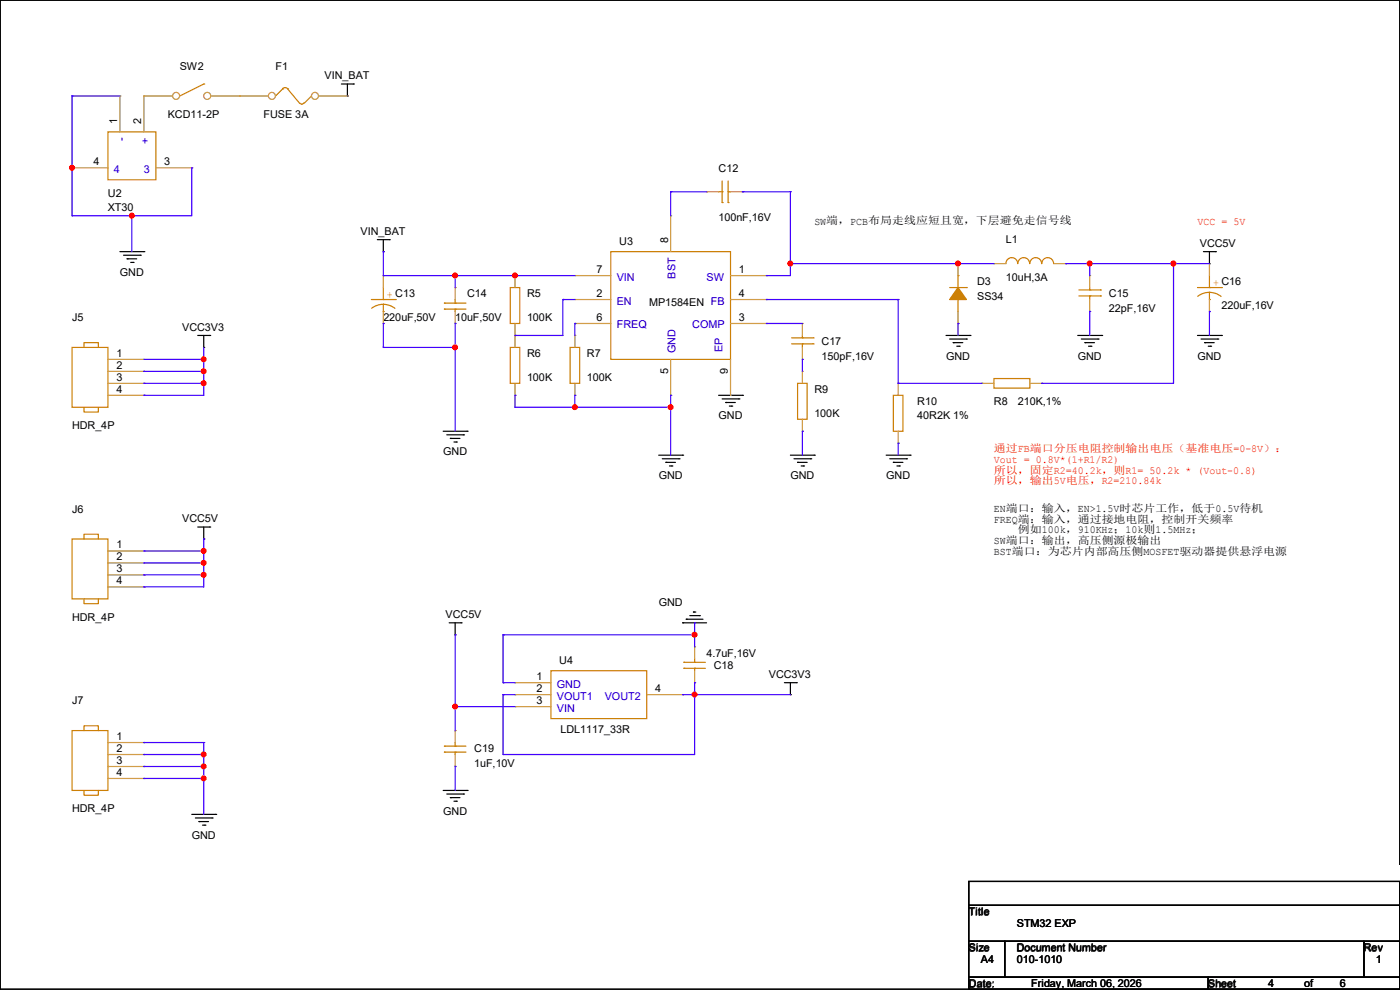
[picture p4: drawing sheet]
<svg xmlns="http://www.w3.org/2000/svg" width="297mm" height="210mm" viewBox="0 0 297 210" stroke-linecap="round" stroke-linejoin="round" font-family="sans-serif">
<path d="M0 0h297v209.8h-297z" fill="none" stroke="#000" stroke-width=".25"/>
<path d="M207.9 209.8h2.3v.2h-2.3z" fill="#fff"/>
<path d="M237.6 209.8h.1" fill="none" stroke="#000" stroke-width=".25"/>
<g fill="#fff">
<path d="M267.3 209.8h2.3v.2h-2.3z"/>
<path d="M296.9 183.6h.1v4.7h-.1z"/>
</g>
<g fill="none" stroke="#000" stroke-width=".25">
<path d="M72.4 17.8h2.6M73.7 17.8v2.6M75 17.8h.1M73.7 20.4h.1M25.4 53.4h5.1M26.2 54.1h3.6M27 54.9h2M27 54.9h.1M27.7 55.7h.5M28.2 55.7h.1M29.8 54.1h.1M30.5 53.4h.1"/>
<path d="M80.1 50.8h2.5M81.3 53.4h.1M81.3 50.8v2.6M82.6 50.8h.1M255.3 53.4h2.6M256.6 55.9h.1M256.6 53.4v2.5M257.9 53.4h.1M42 71.2h2.5M43.2 73.7h.1M43.2 71.2v2.5M44.5 71.2h.1"/>
<path d="M200.7 71.2h5.1M201.5 71.9h3.5M202.2 72.7h.1M202.2 72.7h2.1M203 73.4h.5M203.5 73.4h.1M205 71.9h.1M205.8 71.2h.1M228.6 71.2h5.1M229.4 71.9h3.6M230.2 72.7h2M230.2 72.7h.1"/>
<path d="M230.9 73.4h.5M231.4 73.4h.1M233 71.9h.1M233.7 71.2h.1M254 71.2h5.1M254.8 71.9h3.6M255.6 72.7h2M255.6 72.7h.1M256.3 73.4h.5M256.8 73.4h.1M258.4 71.9h.1M259.1 71.2h.1"/>
<path d="M94 91.5h5.1M94.8 92.2h3.5M95.5 93h2.1M95.5 93h.1M96.3 93.8h.5M96.8 93.8h.1M98.3 92.2h.1M99.1 91.5h.1M139.7 96.6h5.1M140.5 97.3h3.6M141.3 98.1h2M141.3 98.1h.1"/>
<path d="M142 98.8h.5M142.5 98.8h.1M144.1 97.3h.1M144.8 96.6h.1M152.4 83.9h5.1M153.2 84.6h3.6M154 85.4h2M154 85.4h.1M154.7 86.1h.5M155.2 86.1h.1M156.8 84.6h.1M157.5 83.9h.1"/>
<path d="M167.7 96.6h5.1M168.4 97.3h3.6M169.2 98.1h.1M169.2 98.1h2M170 98.8h.5M170.5 98.8h.1M172 97.3h.1M172.8 96.6h.1M188 96.6h5.1M188.8 97.3h3.5M189.5 98.1h.1M189.5 98.1h2.1"/>
<path d="M190.3 98.8h.5M190.8 98.8h.1M192.3 97.3h.1M193.1 96.6h.1M42 111.8h2.5M43.2 114.3h.1M43.2 111.8v2.5M44.5 111.8h.1M95.3 132.1h2.5M96.6 134.7h.1M96.6 132.1v2.6M97.8 132.1h.1"/>
<path d="M144.8 132.1h5.1M144.8 132.1h.1M145.6 131.4h.1M145.6 131.4h3.5M146.3 130.6h2.1M147.1 129.8h.1M147.1 129.8h.5M148.4 130.6h.1M166.4 144.8h2.6M167.7 147.4h.1M167.7 144.8v2.6M169 144.8h.1"/>
<path d="M40.7 172.8h5.1M41.4 173.5h3.6M42.2 174.3h2M42.2 174.3h.1M43 175h.5M43.5 175h.1M45 173.5h.1M45.8 172.8h.1M94 167.7h5.1M94.8 168.4h3.5M95.5 169.2h2.1M95.5 169.2h.1"/>
<path d="M96.3 170h.5M96.8 170h.1M98.3 168.4h.1M99.1 167.7h.1M205.5 199.7h7.6v7.6h-7.6zM205.5 187h91.5v5.1h-91.5zM205.5 192.1h91.5v7.6h-91.5zM213.1 199.7h76.2v7.6h-76.2zM289.3 199.7h7.7v7.6h-7.7zM205.5 207.3h50.8v2.5h-50.8zM256.3 207.3h40.7v2.5h-40.7z"/>
</g>
<path d="M43.2 17.8l-5.1 2.6M43.2 17.8h.1M108.2 73.7h2.1v7.6h-2.1zM189.5 83.9h2.1v7.6h-2.1zM116.9 142.3h20.3v10.1h-20.3z" fill="none" stroke="#cc8006" stroke-width=".25"/>
<g fill="none" stroke="#a84" stroke-width=".25">
<path d="M109.3 71.2h.1M109.3 71.2v2.5M109.3 83.9h.1M109.3 81.3v2.6M190.5 81.3h.1M190.5 94h.1M190.5 81.3v2.6M190.5 91.5v2.5M109.3 144.8h.1M109.3 147.4h.1M109.3 149.9h.1M109.3 144.8h7.6"/>
<path d="M109.3 147.4h7.6M109.3 149.9h7.6M137.2 147.4h7.6M144.8 147.4h.1"/>
</g>
<circle cx="37.4" cy="20.3" r=".74" fill="#fff" stroke="#a84" stroke-width=".25"/>
<path d="M30.5 20.4h6.1M30.5 20.4h.1" fill="none" stroke="#a84" stroke-width=".25"/>
<circle cx="44" cy="20.3" r=".74" fill="#fff" stroke="#a84" stroke-width=".25"/>
<path d="M44.7 20.4h6.1M50.8 20.4h.1M208.3 81.3h.1M208.3 81.3h2.6M218.5 81.3h2.5M221 81.3h.1" fill="none" stroke="#a84" stroke-width=".25"/>
<path d="M59.9 18.8a.74 .74 0 0 1 1.1 0M60 18.8l-1.5 1.6M60 18.8h.1M61 18.8l2.5 3.1M61 18.8h.1M64.5 21.8a.49 .49 0 0 1-.9 .1M66.1 20.4h.1M66.1 20.4l-1.5 1.5M210.9 80.3h7.6v2h-7.6z" fill="none" stroke="#cc8006" stroke-width=".25"/>
<circle cx="57.7" cy="20.3" r=".74" fill="#fff" stroke="#a84" stroke-width=".25"/>
<path d="M50.8 20.4h6.1M50.8 20.4h.1" fill="none" stroke="#a84" stroke-width=".25"/>
<circle cx="66.8" cy="20.3" r=".74" fill="#fff" stroke="#a84" stroke-width=".25"/>
<g fill="none" stroke="#a84" stroke-width=".25">
<path d="M15.3 35.6h7.6M15.3 35.6h.1M25.4 20.4h.1M25.4 20.4v7.6M30.5 20.4h.1M30.5 20.4v7.6M33.1 35.6h7.6M40.7 35.6h.1M67.6 20.4h6.1M73.7 20.4h.1M81.3 58.5h.1M81.3 58.5v2.5"/>
<path d="M109.3 58.5h.1M109.3 58.5v2.5M122 58.5h.1M122 58.5h7.6M142.3 45.8h.1M142.3 45.8v7.6M149.9 40.7h.1M149.9 40.7h2.5M155 40.7h2.5M155 58.5h7.6M157.5 40.7h.1M162.6 58.5h.1"/>
<path d="M203.2 55.9h.1M203.2 55.9v2.6M210.9 55.9h2.5M210.9 55.9h.1M223.6 55.9h2.5M226.1 55.9h.1M231.2 58.5h.1M231.2 58.5v2.5M256.6 55.9h.1M256.6 55.9v2.6M22.9 76.2h7.6M22.9 78.8h7.6"/>
<path d="M30.5 76.2h.1M30.5 78.8h.1M81.3 68.6h.1M81.3 66.1v2.5M96.6 68.6h.1M96.6 61h.1M96.6 61v2.5M96.6 66.1v2.5M109.3 71.2h.1M109.3 68.6v2.6M122 63.5h.1M122 68.6h.1"/>
<path d="M122 71.2h.1M122 71.2v2.5M122 63.5h7.6M122 68.6h7.6M142.3 76.2v7.7M155 63.5h7.6M155 68.6h7.6M155 76.2v7.7M162.6 68.6h.1M162.6 63.5h.1M170.2 78.8h.1M170.2 68.6h.1"/>
<path d="M170.2 76.2h.1M170.2 68.6v2.6M170.2 73.7v2.5M170.2 78.8v2.5M203.2 68.6h.1M203.2 66.1v2.5M231.2 66.1h.1M231.2 63.5v2.6M256.6 66.1h.1M256.6 63.5v2.6M22.9 81.3h7.6M22.9 83.9h7.6"/>
<path d="M30.5 81.3h.1M30.5 83.9h.1M122 83.9h.1M122 81.3v2.6M142.3 83.9h.1M155 83.9h.1M170.2 91.5h.1M170.2 88.9v2.6M22.9 116.9h7.6M22.9 119.4h7.6M30.5 116.9h.1M30.5 119.4h.1"/>
<path d="M22.9 122h7.6M22.9 124.5h7.6M30.5 122h.1M30.5 124.5h.1M147.4 137.2h.1M147.4 137.2v2.5M22.9 157.5h7.6M30.5 157.5h.1M96.6 155h.1M96.6 155v2.5M147.4 144.8h.1M147.4 142.3v2.5"/>
<path d="M22.9 160.1h7.6M22.9 162.6h7.6M22.9 165.1h7.6M30.5 160.1h.1M30.5 162.6h.1M30.5 165.1h.1M96.6 162.6h.1M96.6 160.1v2.5"/>
</g>
<g fill="none" stroke="#cc8006" stroke-width=".25">
<path d="M22.9 28h10.2v10.1h-10.2zM153.2 38.4v4.6M154.5 38.4v4.6M129.6 53.4h25.4v22.8h-25.4zM152.4 40.7h.8M153.2 43h.1M153.2 40.7h.1M154.5 40.7h.1M154.5 43h.1M154.5 40.7h.5M203.2 58.5h.1M203.2 58.5v2.5"/>
<path d="M213.4 55.9a1.25 1.25 0 0 1 1.3-1.2 1.25 1.25 0 0 1 1.2 1.2 1.29 1.29 0 0 1 1.3-1.2 1.29 1.29 0 0 1 1.3 1.2 1.25 1.25 0 0 1 1.2-1.2 1.25 1.25 0 0 1 1.3 1.2M221 55.9a1.25 1.25 0 0 1 1.3-1.2 1.25 1.25 0 0 1 1.2 1.2M256.6 58.5v2.5M15.3 73.7h7.6v12.7h-7.6zM17.8 73.7v-1h3.1v1M78.8 63.5h5.1M81.3 66.1h.1M81.3 63.5h.1M81.3 64.6l-1 .1-1.5 .7M81.3 61v2.5M81.3 64.6v1.5M81.3 64.6l1.6 .3 .9 .5"/>
<path d="M83.9 63.5h.1M94.3 64.3h.1M94.3 65.6h.1M94.3 64.3h4.5M94.3 65.6h4.5M96.6 65.6h.1M96.6 64.3h.1M96.6 63.5v.8M96.6 65.6v.5M108.2 61h2.1v7.6h-2.1zM120.9 73.7h2.1v7.6h-2.1zM167.9 72.9h4.6"/>
<path d="M167.9 71.7h4.6M170.2 71.7h.1M170.2 72.9h.1M170.2 71.2v.5M170.2 72.9v.8M172.5 72.9h.1M172.5 71.7h.1M201.5 61h3.5M203.2 63.5h.1M203.2 63.5v2.6M205 61h.1M228.9 62.8h4.6"/>
<path d="M228.9 61.5h4.6M231.2 61.5h.1M231.2 62.8h.1M231.2 61v.5M231.2 62.8v.7M233.5 62.8h.1M233.5 61.5h.1M254 61h5.1M256.6 62l1.5 .3 .9 .6M256.6 63.5h.1M256.6 61h.1M256.6 62l-1.1 .2-1.4 .7"/>
<path d="M256.6 62v1.5M259.1 61h.1M17.8 86.4v1h3.1v-1M169.2 81.3h2v7.6h-2zM15.3 114.3h7.6v12.7h-7.6zM17.8 114.3v-1h3.1v1M17.8 127v1.1h3.1v-1.1M147.4 139.7v.8M15.3 155h7.6v12.7h-7.6zM17.8 155v-1h3.1v1M94.3 158.3h.1M94.3 159.6h.1"/>
<path d="M94.3 158.3h4.5M94.3 159.6h4.5M96.6 159.6h.1M96.6 158.3h.1M96.6 157.5v.8M96.6 159.6v.5M145.1 140.5h4.5M145.1 141.8h4.5M145.1 140.5h.1M145.1 141.8h.1M147.4 141.8h.1M147.4 140.5h.1"/>
<path d="M147.4 141.8v.5M17.8 167.7v1h3.1v-1"/>
</g>
<path d="M203.2 61l1.8 2.5h-3.5z" fill-rule="evenodd" fill="#cc8006" stroke="#cc8006" stroke-width=".25"/>
<g fill="none" stroke="#4200ff" stroke-width=".25">
<path d="M15.3 35.6h.1M15.3 20.4h.1M15.3 20.4v25.4M15.3 20.4h10.1M40.7 35.6h.1M40.7 35.6v10.2h-25.4M15.3 45.8h.1M28 45.8h.1M28 45.8v7.6M81.3 58.5h.1M81.3 53.4h.1M81.3 53.4v5.1"/>
<path d="M81.3 58.5h40.7M96.6 58.5h.1M96.6 58.5v2.5M109.3 58.5h.1M142.3 40.7h7.6M142.3 40.7h.1M142.3 40.7v5.1M157.5 40.7h.1M157.5 40.7h10.2M162.6 58.5h.1M167.7 55.9h43.2M167.7 40.7h.1"/>
<path d="M167.7 55.9h.1M167.7 40.7v17.8h-5.1M203.2 55.9h.1M226.1 55.9h.1M226.1 55.9h30.5M231.2 55.9h.1M231.2 55.9v2.6M249 55.9h.1M249 55.9v25.4h-28M30.5 78.8h.1M30.5 76.2h12.7M30.5 78.8h12.7"/>
<path d="M43.2 76.2h.1M43.2 78.8h.1M43.2 73.7v10.2h-12.7M81.3 68.6h.1M81.3 73.7h.1M81.3 68.6v5.1M81.3 73.7h15.3M96.6 73.7h.1M96.6 68.6h.1M96.6 68.6v22.9M109.3 71.2h.1M119.4 63.5h.1"/>
<path d="M119.4 63.5v7.7h-10.1M119.4 63.5h2.6M122 68.6h.1M122 68.6v2.6M162.6 68.6h.1M162.6 63.5h.1M162.6 68.6h7.6M162.6 63.5h27.9M170.2 76.2h.1M170.2 76.2v2.6M190.5 63.5h.1M190.5 63.5v17.8"/>
<path d="M203.2 68.6h.1M203.2 68.6v2.6M231.2 66.1h.1M231.2 66.1v5.1M256.6 66.1h.1M256.6 66.1v5.1M30.5 83.9h.1M30.5 81.3h.1M30.5 81.3h12.7M43.2 81.3h.1M109.3 83.9h.1M109.3 86.4h.1"/>
<path d="M109.3 86.4h33M109.3 83.9v2.5M122 86.4h.1M122 83.9h.1M122 83.9v2.5M142.3 83.9h.1M142.3 86.4h.1M142.3 83.9v12.7M170.2 91.5h.1M170.2 91.5v5.1M190.5 81.3h.1M190.5 94h.1"/>
<path d="M190.5 94v2.6M190.5 81.3h17.8M221 81.3h.1M30.5 116.9h.1M30.5 119.4h.1M30.5 116.9h12.7M30.5 119.4h12.7M43.2 114.3h.1M43.2 119.4h.1M43.2 116.9h.1M43.2 114.3v10.2h-12.7M30.5 122h.1"/>
<path d="M30.5 124.5h.1M30.5 122h12.7M43.2 122h.1M96.6 134.7h.1M96.6 134.7v20.3M106.7 134.7h.1M106.7 134.7v10.1M106.7 134.7h40.7M147.4 134.7h.1M147.4 132.1h.1M147.4 132.1v5.1M30.5 157.5h.1"/>
<path d="M30.5 157.5h12.7M43.2 157.5h.1M43.2 157.5v15.3M96.6 149.9h.1M96.6 149.9h12.7M106.7 147.4h.1M106.7 144.8h.1M106.7 147.4v12.7M106.7 147.4h2.6M106.7 144.8h2.6M144.8 147.4h.1M144.8 147.4h22.9"/>
<path d="M147.4 147.4h.1M147.4 144.8h.1M147.4 144.8v15.3h-40.7M30.5 160.1h.1M30.5 162.6h.1M30.5 165.1h.1M30.5 160.1h12.7M30.5 162.6h12.7M30.5 165.1h12.7M43.2 160.1h.1M43.2 162.6h.1M43.2 165.1h.1"/>
<path d="M96.6 162.6h.1M96.6 162.6v5.1M106.7 160.1h.1"/>
</g>
<g fill="#f00" stroke="#f00" stroke-width=".25">
<circle cx="96.5" cy="149.9" r=".49"/>
<circle cx="147.3" cy="134.6" r=".49"/>
<circle cx="147.3" cy="147.3" r=".49"/>
<circle cx="15.3" cy="35.6" r=".49"/>
<circle cx="28" cy="45.7" r=".49"/>
<circle cx="43.2" cy="78.8" r=".49"/>
<circle cx="43.2" cy="116.9" r=".49"/>
<circle cx="43.2" cy="119.4" r=".49"/>
<circle cx="43.2" cy="121.9" r=".49"/>
<circle cx="43.2" cy="160" r=".49"/>
<circle cx="43.2" cy="162.6" r=".49"/>
<circle cx="43.2" cy="165.1" r=".49"/>
<circle cx="43.2" cy="81.3" r=".49"/>
<circle cx="43.2" cy="76.2" r=".49"/>
<circle cx="167.7" cy="55.9" r=".49"/>
<circle cx="142.3" cy="86.4" r=".49"/>
<circle cx="121.9" cy="86.4" r=".49"/>
<circle cx="109.2" cy="58.4" r=".49"/>
<circle cx="96.5" cy="73.7" r=".49"/>
<circle cx="96.5" cy="58.4" r=".49"/>
<circle cx="203.2" cy="55.9" r=".49"/>
<circle cx="231.2" cy="55.9" r=".49"/>
<circle cx="248.9" cy="55.9" r=".49"/>
</g>
<g font-size="2.3">
<text x="38.1" y="14.8">SW2</text>
<text x="58.5" y="14.8">F1</text>
<text x="68.9" y="16.8">VIN_BAT</text>
<text x="24.9" y="26.2" transform="rotate(-90 24.9 26.2)">1</text>
<text x="30" y="26.2" transform="rotate(-90 30 26.2)">2</text>
<text x="35.6" y="25">KCD11-2P</text>
<text x="55.9" y="25">FUSE 3A</text>
<text x="19.9" y="35.1">4</text>
<text x="34.8" y="35.1">3</text>
<text x="22.9" y="41.7">U2</text>
<text x="152.4" y="36.4">C12</text>
<text x="22.9" y="44.8">XT30</text>
<text x="152.4" y="46.8">100nF,16V</text>
<text x="172.8" y="47.6">SW端，PCB布局走线应短且宽，下层避免走信号线</text>
<text x="76.5" y="49.9">VIN_BAT</text>
<text x="131.4" y="51.9">U3</text>
<text x="141.7" y="51.6" transform="rotate(-90 141.7 51.6)">8</text>
<text x="213.4" y="51.6">L1</text>
<text x="254.6" y="52.4">VCC5V</text>
<text x="25.4" y="58.5">GND</text>
<text x="126.5" y="57.9">7</text>
<text x="156.8" y="57.9">1</text>
<text x="213.4" y="59.5">10uH,3A</text>
<text x="99.1" y="63.1">C14</text>
<text x="111.8" y="63.1">R5</text>
<text x="126.5" y="63">2</text>
<text x="137.7" y="64.9">MP1584EN FB</text>
<text x="156.8" y="63">4</text>
<text x="207.3" y="60.5">D3</text>
<text x="207.3" y="63.6">SS34</text>
<text x="235.2" y="63.1">C15</text>
<text x="259.1" y="65.6">220uF,16V</text>
<text x="15.3" y="68.2">J5</text>
<text x="38.7" y="70.2">VCC3V3</text>
<text x="81.3" y="68.2">220uF,50V</text>
<text x="96.6" y="68.2">10uF,50V</text>
<text x="111.8" y="68.2">100K</text>
<text x="126.5" y="68.1">6</text>
<text x="156.8" y="68.1">3</text>
<text x="235.2" y="66.1">22pF,16V</text>
<text x="24.7" y="75.7">1</text>
<text x="111.8" y="75.8">R6</text>
<text x="124.5" y="75.8">R7</text>
<text x="174.3" y="73.2">C17</text>
<text x="174.3" y="76.3">150pF,16V</text>
<text x="200.7" y="76.3">GND</text>
<text x="228.6" y="76.3">GND</text>
<text x="254" y="76.3">GND</text>
<text x="24.7" y="78.2">2</text>
<text x="24.7" y="80.8">3</text>
<text x="24.7" y="83.3">4</text>
<text x="111.8" y="80.9">100K</text>
<text x="124.5" y="80.9">100K</text>
<text x="141.7" y="79.3" transform="rotate(-90 141.7 79.3)">5</text>
<text x="154.4" y="79.3" transform="rotate(-90 154.4 79.3)">9</text>
<text x="172.8" y="83.4">R9</text>
<text x="152.4" y="89">GND</text>
<text x="172.8" y="88.5">100K</text>
<text x="194.6" y="85.9">R10</text>
<text x="194.6" y="89">40R2K 1%</text>
<text x="210.9" y="85.9">R8</text>
<text x="215.9" y="85.9">210K,1%</text>
<text x="15.3" y="91">HDR_4P</text>
<text x="94" y="96.6">GND</text>
<text x="139.7" y="101.7">GND</text>
<text x="167.7" y="101.7">GND</text>
<text x="188" y="101.7">GND</text>
<text x="15.3" y="108.8">J6</text>
<text x="38.7" y="110.8">VCC5V</text>
<text x="210.9" y="110.9">FREQ端：输入，通过接地电阻，控制开关频率</text>
<text x="210.9" y="108.6">EN端口：输入，EN&gt;1.5V时芯片工作，低于0.5V待机</text>
<text x="215.9" y="113.2">例如100k，910KHz；10k则1.5MHz；</text>
<text x="24.7" y="116.3">1</text>
<text x="24.7" y="118.9">2</text>
<text x="210.9" y="115.4">SW端口：输出，高压侧源极输出</text>
<text x="210.9" y="117.7">BST端口：为芯片内部高压侧MOSFET驱动器提供悬浮电源</text>
<text x="24.7" y="121.4">3</text>
<text x="24.7" y="124">4</text>
<text x="15.3" y="131.7">HDR_4P</text>
<text x="94.5" y="131.1">VCC5V</text>
<text x="139.7" y="128.6">GND</text>
<text x="118.7" y="140.8">U4</text>
<text x="149.9" y="139.3">4.7uF,16V</text>
<text x="151.4" y="141.8">C18</text>
<text x="163.1" y="143.8">VCC3V3</text>
<text x="15.3" y="149.4">J7</text>
<text x="113.8" y="144.3">1</text>
<text x="113.8" y="146.8">2</text>
<text x="113.8" y="149.3">3</text>
<text x="139" y="146.8">4</text>
<text x="118.9" y="155.6">LDL1117_33R</text>
<text x="24.7" y="157">1</text>
<text x="24.7" y="159.5">2</text>
<text x="100.6" y="159.6">C19</text>
<text x="24.7" y="162.1">3</text>
<text x="24.7" y="164.6">4</text>
<text x="100.6" y="162.6">1uF,10V</text>
<text x="15.3" y="172.3">HDR_4P</text>
<text x="94" y="172.8">GND</text>
<text x="40.7" y="177.9">GND</text>
<text x="205.5" y="194.3">Title</text>
<text x="215.7" y="196.7">STM32 EXP</text>
<text x="205.5" y="201.9">Size</text>
<text x="215.6" y="201.9">Document Number</text>
<text x="289.3" y="201.9">Rev</text>
<text x="205.5" y="209.5">Date:</text>
<text x="208.1" y="204.3">A4</text>
<text x="215.7" y="204.3">010-1010</text>
<text x="218.8" y="209.4">Friday, March 06, 2026</text>
<text x="256.3" y="209.5">Sheet</text>
<text x="269" y="209.4">4</text>
<text x="276.7" y="209.4">of</text>
<text x="284.3" y="209.4">6</text>
<text x="291.9" y="204.3">1</text>
</g>
<g font-size="2.3" fill="#00c">
<text x="26.5" y="30" transform="rotate(-90 26.5 30)">-</text>
<text x="31.6" y="30.6" transform="rotate(-90 31.6 30.6)">+</text>
<text x="24.2" y="36.7">4</text>
<text x="30.5" y="36.7">3</text>
<text x="130.9" y="59.5">VIN</text>
<text x="143.3" y="59.1" transform="rotate(-90 143.3 59.1)">BST</text>
<text x="149.9" y="59.5">SW</text>
<text x="130.9" y="64.6">EN</text>
<text x="130.9" y="69.7">FREQ</text>
<text x="146.9" y="69.7">COMP</text>
<text x="143.3" y="75" transform="rotate(-90 143.3 75)">GND</text>
<text x="153.3" y="74.7" transform="rotate(-90 153.3 74.7)">EP</text>
<text x="118.2" y="145.9">GND</text>
<text x="118.2" y="148.4">VOUT1</text>
<text x="128.3" y="148.4">VOUT2</text>
<text x="118.2" y="151">VIN</text>
</g>
<g font-size="2.3" fill="#f00">
<text x="254" y="47.6">VCC = 5V</text>
<text x="210.9" y="95.9">通过FB端口分压电阻控制输出电压（基准电压=0-8V）：</text>
<text x="210.9" y="100.5">所以，固定R2=40.2k，则R1= 50.2k * (Vout-0.8)</text>
<text x="210.9" y="98.2">Vout = 0.8V*(1+R1/R2)</text>
<text x="210.9" y="102.7">所以，输出5V电压，R2=210.84k</text>
</g>
<g font-size="2.3" fill="#cc8006">
<text x="82.1" y="63.1">+ C13</text>
<text x="257.3" y="60.6">+ C16</text>
</g>
</svg>
